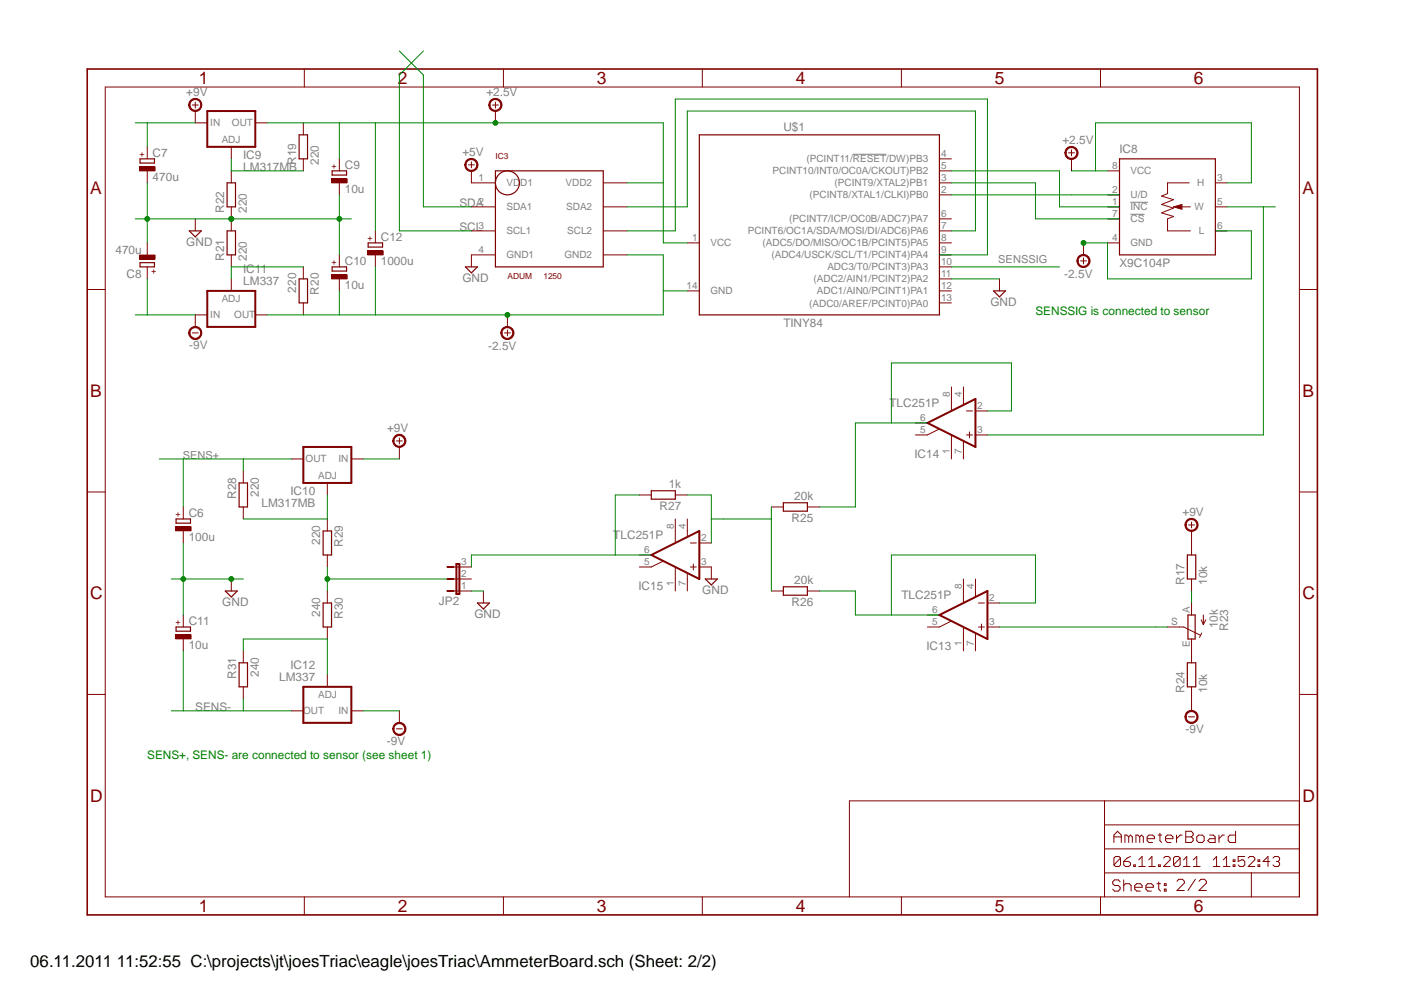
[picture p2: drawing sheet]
<svg xmlns="http://www.w3.org/2000/svg" width="297mm" height="210mm" viewBox="0 0 297 210" stroke-linecap="round" stroke-linejoin="round" font-family="sans-serif">
<path d="M180.5 32.6h7M239.2 42.8h3.6M239.2 45.3h2.9" fill="none" stroke="#808080" stroke-width=".21"/>
<g fill="none" stroke="#800000" stroke-width=".21">
<path d="M22.3 18.4h252.6v171.4h-252.6zM64.4 14.6v3.8M106.5 14.6v3.8M148.6 14.6v3.8M190.7 14.6v3.8M232.8 14.6v3.8M41.3 26h2.6M48.9 31.1v2.5M54 26h2.6M99.7 38.7h5.1M127.6 38.7h5.1M198.8 38.7h2.5"/>
<path d="M198.8 33.6h2.5M198.8 36.2h2.5M234.3 36.2h2.6M251.6 38.7h-4.6v2.3l-1.3 .5 2.6 .7-2.6 1.1 2.6 .7-2.6 1 2.6 .8-1.3 .5v2.6h4.8M257.1 38.7h2.6M48.9 59v2.6M99.7 43.8h5.1M99.7 48.9h5.1M99.7 53.9h5.1M127.6 43.8h5.1M127.6 48.9h5.1M127.6 53.9h5.1"/>
<path d="M145.4 51.4h2.6M198.8 48.9h2.5M198.8 53.9h2.5M198.8 41.2h2.5M198.8 46.3h2.5M198.8 51.4h2.5M198.8 56.5h2.5M198.8 59h2.5M234.3 43.8h2.6M234.3 41.2h2.6M234.3 46.3h2.6M234.3 51.4h2.6"/>
<path d="M248.3 43.8h3.5M248.3 43.8l1.8-.5v1zM257.1 43.8h2.6M257.1 48.9h2.6M18.5 61.3h3.8M41.3 66.6h2.6M54 66.6h2.6M145.4 61.6h2.6M198.8 61.6h2.5M198.8 64.1h2.5M274.9 61.3h3.8M61.6 97.1h2.6"/>
<path d="M74.3 97.1h2.6M18.5 104.1h3.8M38.8 107.3v2.5M38.8 112.4v2.5M69.3 102.2v2.5M252.1 114.9v2.5M274.9 104.1h3.8M196.2 130.1h2.6M201.2 131.4l-2.4 1.3h-2.6M203.8 122.5v5M203.8 132.7v5M206.4 122.5v3.7"/>
<path d="M206.4 134v3.7M207 132.7h1.3M207 127.6h1.3M207.6 132v1.3M208.9 132.7h2.6M208.9 127.6h2.6M252.1 122.5v2.6M18.5 146.9h3.8M61.6 150.4h2.6M69.3 142.8v2.5M74.3 150.4h2.6M274.9 146.9h3.8"/>
<path d="M233.7 169.5v20.3M233.7 179.6h41.2M233.7 174.5h41.2M235.7 178.3v-1.6l.7-.8 .8 .8v1.6M235.7 177.1h1.5M238.8 177.1l-.4-.4h-.4v1.6M238.8 177.1v1.2M238.8 177.1l.4-.4 .4 .4v1.2M241.1 177.1l-.4-.4h-.4v1.6M241.1 177.1v1.2M241.1 177.1l.4-.4 .4 .4v1.2M242.7 177.5h1.6v-.4l-.5-.4h-.7l-.4 .4v.8l.4 .4h.7"/>
<path d="M245 176.7h.8M245.4 176.3v1.6l.4 .4M246.6 177.5h1.6v-.4l-.5-.4h-.7l-.4 .4v.8l.4 .4h.7M248.9 176.7v1.6M250.1 176.7h-.4l-.8 .8M250.9 177.1h1.1M250.9 175.9h1.1l.4 .4v.4l-.4 .4 .4 .4v.4l-.4 .4h-1.1zM253.6 176.7h.8l.4 .4v.8l-.4 .4h-.8l-.4-.4v-.8zM255.9 176.7h.8l.4 .4v1.2h-1.2l-.4-.4 .4-.4h1.2M257.9 176.7v1.6M259 176.7h-.3l-.8 .8M261.4 175.9v2.4h-1.2l-.4-.4v-.8l.4-.4h1.2"/>
<path d="M274.9 169.5h-95.2v20.3M64.4 189.8v3.8M106.5 189.8v3.8M148.6 189.8v3.8M190.7 189.8v3.8M232.8 189.8v3.8M233.7 184.7h41.2M237 186.6l-.4-.4h-.8l-.4 .4v.4l.4 .4h.8l.4 .3v.4l-.4 .5h-.8l-.4-.5M237.1 181.6l-.4-.4h-.7l-.3 .4v1.4M237.1 181.6v1.4l-.4 .3h-.7l-.3-.3M237.1 181.6l-1.4 1.4M237.7 182.3h1.1l.4 .3v.4l-.4 .3h-.7l-.4-.3z"/>
<path d="M237.7 186.2v2.4M237.7 187.4l.4-.4h.8l.4 .4v1.2M239.2 181.2l-.7 .4-.8 .7M239.9 183h.3v.3h-.3zM240.1 187.7h1.5v-.3l-.3-.4h-.8l-.4 .4v.7l.4 .5h.8M240.9 183.3h1.4M240.9 181.9l.7-.7v2.1M242.4 187.7h1.6v-.3l-.4-.4h-.8l-.4 .4v.7l.4 .5h.8M243 183.3h1.4M243 181.9l.7-.7v2.1M244.8 187h.7M245.1 183h.4v.3h-.4z"/>
<path d="M245.1 186.6v1.5l.4 .5M246.2 181.6l.3-.4h.7l.4 .4v.3l-1.4 1.4h1.4M246.3 187h.4v.4h-.4zM246.3 188.1h.4v.5h-.4zM249 186.5l.4-.4h.8l.4 .4v.4l-1.6 1.5h1.6M249.7 181.6l-.4-.4h-.7l-.3 .4v1.4M249.7 181.6v1.4l-.4 .3h-.7l-.3-.3M249.7 181.6l-1.4 1.4M250.4 183.3h1.4M250.4 181.9l.7-.7v2.1M252.5 181.9l.7-.7v2.1M252.5 183.3h1.4"/>
<path d="M252.9 186.1l-1.6 2.3M253.7 186.5l.4-.4h.7l.4 .4v.4l-1.5 1.5h1.5M256.7 183.3h1.4M256.7 181.9l.7-.7v2.1M258.8 183.3h1.4M258.8 181.9l.7-.7v2.1M260.9 183h.4v.3h-.4zM260.9 181.9h.4v.4h-.4zM263.4 181.2h-1.4v1.1l.7-.4h.3l.4 .4v.7l-.4 .3h-.7l-.3-.3M264.1 181.6l.3-.4h.7l.4 .4v.3l-1.4 1.4h1.4M264.7 184.7v5.1M266.1 183h.4v.3h-.4z"/>
<path d="M266.1 181.9h.4v.4h-.4zM268.6 182.3h-1.4l1.1-1.1v2.1M269.3 181.6l.4-.4h.7l.3 .4v.3l-.3 .4M270 182.3h.4M270.4 182.3l.3 .3v.4l-.3 .3h-.7l-.4-.3"/>
</g>
<path d="M18.5 14.6h260.2v179h-260.2z" fill="none" stroke="#800000" stroke-width=".34"/>
<g fill="none" stroke="#800000" stroke-width=".25">
<path d="M104.8 36.2h22.8v20.3h-22.8zM148 28.5h50.8v38.1h-50.8zM236.9 33.6h20.2v20.3h-20.2zM37.3 109.8h3v.9h-3zM251.2 117.4h1.8v5.1h-1.8z"/>
<circle cx="107.4" cy="38.7" r="2.54"/>
</g>
<path d="M43.9 23.5h10.1v7.6h-10.1zM249 43.8l.8-.3v.5zM43.9 61.6h10.1v7.6h-10.1zM64.2 94.6h10.1v7.6h-10.1zM198.8 130.1l10.1-5v10.1zM64.2 145.3h10.1v7.7h-10.1z" fill="none" stroke="#800000" stroke-width=".42"/>
<path d="M37.1 111.5h3.3v.8h-3.3z" fill-rule="evenodd" fill="#800000"/>
<path d="M31.2 31.1v2.5M31.2 36.2v2.5M37.1 111.5h3.3v.8h-3.3z" fill="none" stroke="#800000" stroke-width=".21"/>
<path d="M29.6 33.6h3.1v.9h-3.1z" fill="none" stroke="#800000" stroke-width=".25"/>
<path d="M29.5 35.3h3.3v.9h-3.3z" fill-rule="evenodd" fill="#800000"/>
<g fill="none" stroke="#800000" stroke-width=".21">
<path d="M29.5 35.3h3.3v.9h-3.3zM41.3 46.3v2.6M41.3 66.6v2.6M193.7 89.5h2.5M198.7 90.8l-2.5 1.2h-2.5M201.3 81.9v5M201.3 92.1v5M203.8 81.9v3.7M203.8 93.4v3.7M204.5 92h1.2M204.5 87h1.2M205.1 91.4v1.3"/>
<path d="M206.4 92h2.5M206.4 87h2.5M95.9 120h3.8M135.3 117.4h2.5M140.3 118.7l-2.5 1.3h-2.5M142.9 109.8v5M145.4 109.8v3.7M146 120h1.3M146 114.9h1.3M146.7 119.3v1.3M148 120h2.5M148 114.9h2.5"/>
<path d="M95.9 125.1h3.8M95.9 122.5h3.8M142.9 120v5.1M145.4 121.3v3.8"/>
</g>
<path d="M196.2 89.5l10.2-5.1v10.2zM94.7 120h1.2M96.6 119.3h.6v6.4h-.6zM137.8 117.4l10.2-5v10.1zM94.7 122.5h1.2M94.7 125.1h1.2" fill="none" stroke="#800000" stroke-width=".42"/>
<path d="M40 48.9h2.6l-1.3 1.2z" fill="none" stroke="#800000" stroke-width=".25"/>
<path d="M40.3 69.6a1.39 1.39 0 0 1 2.2 .1 1.39 1.39 0 0 1-.8 2.1 1.39 1.39 0 0 1-1.8-1.4h.3a1.15 1.15 0 0 1 1.5-1.1 1.15 1.15 0 0 1 .4 1.9 1.15 1.15 0 0 1-1.8-.4l-.1-.4h-.3z" fill-rule="evenodd" fill="#800000"/>
<path d="M41.3 23.5v2.5M40.3 69.6a1.39 1.39 0 0 1 2.2 .1 1.39 1.39 0 0 1-.8 2.1 1.39 1.39 0 0 1-1.8-1.4h.3a1.15 1.15 0 0 1 1.5-1.1 1.15 1.15 0 0 1 .4 1.9 1.15 1.15 0 0 1-1.8-.4l-.1-.4h-.3zM40.7 70.4h1.2" fill="none" stroke="#800000" stroke-width=".21"/>
<path d="M40.3 21.3a1.4 1.4 0 0 1 2.2 .1 1.4 1.4 0 0 1-.8 2.1 1.4 1.4 0 0 1-1.8-1.3h.3a1.15 1.15 0 0 1 1.5-1.1 1.15 1.15 0 0 1 .4 1.9 1.15 1.15 0 0 1-1.8-.4l-.1-.4h-.3z" fill-rule="evenodd" fill="#800000"/>
<path d="M40.3 21.3a1.4 1.4 0 0 1 2.2 .1 1.4 1.4 0 0 1-.8 2.1 1.4 1.4 0 0 1-1.8-1.3h.3a1.15 1.15 0 0 1 1.5-1.1 1.15 1.15 0 0 1 .4 1.9 1.15 1.15 0 0 1-1.8-.4l-.1-.4h-.3zM40.7 22.2h1.2M41.3 21.6v1.3M48.9 36.2v2.5M64.2 26v2.5M64.2 33.6v2.6M99.7 36.2v2.5M48.9 43.8v5.1M48.9 53.9v2.6M64.2 56.5v2.5M99.7 53.9v2.6M64.2 64.1v2.5" fill="none" stroke="#800000" stroke-width=".21"/>
<path d="M48 38.7h1.8v5.1h-1.8zM63.3 28.5h1.8v5.1h-1.8zM48 48.9h1.8v5h-1.8zM63.3 59h1.8v5.1h-1.8zM98.5 56.5h2.5l-1.3 1.2z" fill="none" stroke="#800000" stroke-width=".25"/>
<path d="M98.6 34a1.41 1.41 0 0 1 2.3 0 1.41 1.41 0 0 1-.7 2.2 1.41 1.41 0 0 1-1.9-1.3h.3a1.15 1.15 0 0 1 1.7-.9 1.15 1.15 0 0 1 .2 1.9 1.15 1.15 0 0 1-1.9-.6v-.4h-.3z" fill-rule="evenodd" fill="#800000"/>
<path d="M98.6 34a1.41 1.41 0 0 1 2.3 0 1.41 1.41 0 0 1-.7 2.2 1.41 1.41 0 0 1-1.9-1.3h.3a1.15 1.15 0 0 1 1.7-.9 1.15 1.15 0 0 1 .2 1.9 1.15 1.15 0 0 1-1.9-.6v-.4h-.3zM99.1 34.9h1.3M99.7 34.2v1.3M104.8 23.5v2.5" fill="none" stroke="#800000" stroke-width=".21"/>
<path d="M103.7 21.3a1.41 1.41 0 0 1 2.3 0 1.41 1.41 0 0 1-.7 2.2 1.41 1.41 0 0 1-1.9-1.3h.3a1.14 1.14 0 0 1 1.4-1.1 1.14 1.14 0 0 1 .7 1.8 1.14 1.14 0 0 1-1.9 0l-.2-.7h-.3z" fill-rule="evenodd" fill="#800000"/>
<path d="M103.7 21.3a1.41 1.41 0 0 1 2.3 0 1.41 1.41 0 0 1-.7 2.2 1.41 1.41 0 0 1-1.9-1.3h.3a1.14 1.14 0 0 1 1.4-1.1 1.14 1.14 0 0 1 .7 1.8 1.14 1.14 0 0 1-1.9 0l-.2-.7h-.3zM104.2 22.2h1.2M104.8 21.6v1.3M107.4 66.6v2.6" fill="none" stroke="#800000" stroke-width=".21"/>
<path d="M106.3 69.6a1.4 1.4 0 0 1 2.2 0 1.4 1.4 0 0 1-.7 2.1 1.4 1.4 0 0 1-1.8-1.3h.2a1.15 1.15 0 0 1 1.7-.9 1.15 1.15 0 0 1 .2 1.9 1.15 1.15 0 0 1-1.8-.6l-.1-.4h-.2z" fill-rule="evenodd" fill="#800000"/>
<path d="M229.2 51.4v2.5M106.3 69.6a1.4 1.4 0 0 1 2.2 0 1.4 1.4 0 0 1-.7 2.1 1.4 1.4 0 0 1-1.8-1.3h.2a1.15 1.15 0 0 1 1.7-.9 1.15 1.15 0 0 1 .2 1.9 1.15 1.15 0 0 1-1.8-.6l-.1-.4h-.2zM106.7 70.4h1.3M107.4 69.8v1.3" fill="none" stroke="#800000" stroke-width=".21"/>
<path d="M228.1 54.3a1.41 1.41 0 0 1 2.3 .1 1.41 1.41 0 0 1-.7 2.1 1.41 1.41 0 0 1-1.9-1.3h.3a1.15 1.15 0 0 1 1.7-1 1.15 1.15 0 0 1 .2 2 1.15 1.15 0 0 1-1.9-.6v-.4h-.3z" fill-rule="evenodd" fill="#800000"/>
<path d="M226.7 33.6v2.6M228.1 54.3a1.41 1.41 0 0 1 2.3 .1 1.41 1.41 0 0 1-.7 2.1 1.41 1.41 0 0 1-1.9-1.3h.3a1.15 1.15 0 0 1 1.7-1 1.15 1.15 0 0 1 .2 2 1.15 1.15 0 0 1-1.9-.6v-.4h-.3zM228.6 55.2h1.3M229.2 54.6v1.2" fill="none" stroke="#800000" stroke-width=".21"/>
<path d="M225.6 31.5a1.41 1.41 0 0 1 2.3 0 1.41 1.41 0 0 1-.8 2.2 1.41 1.41 0 0 1-1.8-1.4h.2a1.15 1.15 0 0 1 1.7-.9 1.15 1.15 0 0 1 .2 1.9 1.15 1.15 0 0 1-1.8-.5l-.1-.5h-.2z" fill-rule="evenodd" fill="#800000"/>
<path d="M225.6 31.5a1.41 1.41 0 0 1 2.3 0 1.41 1.41 0 0 1-.8 2.2 1.41 1.41 0 0 1-1.8-1.4h.2a1.15 1.15 0 0 1 1.7-.9 1.15 1.15 0 0 1 .2 1.9 1.15 1.15 0 0 1-1.8-.5l-.1-.5h-.2zM226.1 32.3h1.2M226.7 31.7v1.3M252.1 112.4v2.5M247 132.7h3.4l3.6 1.7M252.1 127.6v2.5M252.1 135.2v2.5M254.1 131.1l.5 1.1M254.3 133.9l-.5 1M254.6 130.1v2.1M255.1 131.1l-.5 1.1" fill="none" stroke="#800000" stroke-width=".21"/>
<path d="M251.3 130.1h1.6v5.1h-1.6z" fill="none" stroke="#800000" stroke-width=".25"/>
<path d="M251 110.2a1.4 1.4 0 0 1 2.2 .1 1.4 1.4 0 0 1-.7 2.1 1.4 1.4 0 0 1-1.8-1.3h.2a1.14 1.14 0 0 1 1.5-1.1 1.14 1.14 0 0 1 .6 1.7 1.14 1.14 0 0 1-1.8 .1l-.3-.7h-.2z" fill-rule="evenodd" fill="#800000"/>
<path d="M251 110.2a1.4 1.4 0 0 1 2.2 .1 1.4 1.4 0 0 1-.7 2.1 1.4 1.4 0 0 1-1.8-1.3h.2a1.14 1.14 0 0 1 1.5-1.1 1.14 1.14 0 0 1 .6 1.7 1.14 1.14 0 0 1-1.8 .1l-.3-.7h-.2zM251.5 111.1h1.2M252.1 110.4v1.3M252.1 147.9v2.5" fill="none" stroke="#800000" stroke-width=".21"/>
<path d="M251 150.8a1.41 1.41 0 0 1 2.3 0 1.41 1.41 0 0 1-.8 2.2 1.41 1.41 0 0 1-1.8-1.3h.2a1.15 1.15 0 0 1 1.7-.9 1.15 1.15 0 0 1 .2 1.9 1.15 1.15 0 0 1-1.8-.6l-.1-.4h-.2z" fill-rule="evenodd" fill="#800000"/>
<g fill="none" stroke="#800000" stroke-width=".21">
<path d="M51.5 99.7v2.5M84.5 94.6v2.5M51.5 107.3v2.5M69.3 109.8v2.6M69.3 117.4v2.6M135.3 104.7h2.5M142.9 104.7h2.5M150.5 120v2.5M163.2 107.3h2.5M170.8 107.3h2.6M51.5 137.7v2.6M69.3 125.1v2.5"/>
<path d="M69.3 132.7v2.5M102.3 125.1v2.5M163.2 125.1h2.5M170.8 125.1h2.6M252.1 137.7v2.6M51.5 145.3v2.6M251 150.8a1.41 1.41 0 0 1 2.3 0 1.41 1.41 0 0 1-.8 2.2 1.41 1.41 0 0 1-1.8-1.3h.2a1.15 1.15 0 0 1 1.7-.9 1.15 1.15 0 0 1 .2 1.9 1.15 1.15 0 0 1-1.8-.6l-.1-.4h-.2zM251.5 151.7h1.2M252.1 145.3v2.6"/>
</g>
<path d="M50.6 102.2h1.8v5.1h-1.8zM68.4 112.4h1.7v5h-1.7zM137.8 103.8h5.1v1.8h-5.1zM165.7 106.4h5.1v1.8h-5.1zM68.4 127.6h1.7v5.1h-1.7zM101 127.6h2.5l-1.2 1.3zM149.2 122.5h2.6l-1.3 1.3zM165.7 124.2h5.1v1.7h-5.1zM50.6 140.3h1.8v5h-1.8zM251.2 140.3h1.8v5h-1.8z" fill="none" stroke="#800000" stroke-width=".25"/>
<path d="M83.4 92.4a1.39 1.39 0 0 1 2.3 .2 1.39 1.39 0 0 1-.8 2.1 1.39 1.39 0 0 1-1.8-1.4h.3a1.15 1.15 0 0 1 1.6-1 1.15 1.15 0 0 1 .2 2 1.15 1.15 0 0 1-1.8-.6v-.4h-.3z" fill-rule="evenodd" fill="#800000"/>
<path d="M83.4 92.4a1.39 1.39 0 0 1 2.3 .2 1.39 1.39 0 0 1-.8 2.1 1.39 1.39 0 0 1-1.8-1.4h.3a1.15 1.15 0 0 1 1.6-1 1.15 1.15 0 0 1 .2 2 1.15 1.15 0 0 1-1.8-.6v-.4h-.3zM83.9 93.3h1.2M84.5 92.7v1.2M84.5 150.4v2.6" fill="none" stroke="#800000" stroke-width=".21"/>
<path d="M83.4 153.3a1.4 1.4 0 0 1 2.3 .2 1.4 1.4 0 0 1-.8 2.1 1.4 1.4 0 0 1-1.8-1.4h.3a1.15 1.15 0 0 1 1.6-.9 1.15 1.15 0 0 1 .2 1.9 1.15 1.15 0 0 1-1.8-.6v-.4h-.3z" fill-rule="evenodd" fill="#800000"/>
<path d="M31.2 51.4v2.5M31.2 56.5v2.5M211.5 59v2.6M83.4 153.3a1.4 1.4 0 0 1 2.3 .2 1.4 1.4 0 0 1-.8 2.1 1.4 1.4 0 0 1-1.8-1.4h.3a1.15 1.15 0 0 1 1.6-.9 1.15 1.15 0 0 1 .2 1.9 1.15 1.15 0 0 1-1.8-.6v-.4h-.3zM83.9 154.2h1.2" fill="none" stroke="#800000" stroke-width=".21"/>
<path d="M29.6 55.6h3.1v.9h-3.1zM210.2 61.6h2.5l-1.2 1.2z" fill="none" stroke="#800000" stroke-width=".25"/>
<path d="M29.5 54h3.3v.8h-3.3z" fill-rule="evenodd" fill="#800000"/>
<path d="M71.8 33.6v2.6M71.8 38.7v2.5M29.5 54h3.3v.8h-3.3z" fill="none" stroke="#800000" stroke-width=".21"/>
<path d="M70.3 36.2h3v.8h-3z" fill="none" stroke="#800000" stroke-width=".25"/>
<path d="M70.1 37.8h3.3v.9h-3.3z" fill-rule="evenodd" fill="#800000"/>
<path d="M70.1 37.8h3.3v.9h-3.3zM71.8 53.9v2.6M71.8 59v2.6" fill="none" stroke="#800000" stroke-width=".21"/>
<path d="M70.3 56.5h3v.9h-3z" fill="none" stroke="#800000" stroke-width=".25"/>
<path d="M70.1 58.2h3.3v.8h-3.3z" fill-rule="evenodd" fill="#800000"/>
<path d="M70.1 58.2h3.3v.8h-3.3zM79.4 48.9v2.5M79.4 53.9v2.6" fill="none" stroke="#800000" stroke-width=".21"/>
<path d="M77.9 51.4h3v.9h-3z" fill="none" stroke="#800000" stroke-width=".25"/>
<path d="M77.8 53.1h3.3v.8h-3.3z" fill-rule="evenodd" fill="#800000"/>
<path d="M77.8 53.1h3.3v.8h-3.3zM38.8 130.1v2.6M38.8 135.2v2.5M48.9 122.5v2.6" fill="none" stroke="#800000" stroke-width=".21"/>
<path d="M37.3 132.7h3v.9h-3zM47.7 125.1h2.5l-1.3 1.2z" fill="none" stroke="#800000" stroke-width=".25"/>
<path d="M37.1 134.3h3.3v.9h-3.3z" fill-rule="evenodd" fill="#800000"/>
<path d="M37.1 134.3h3.3v.9h-3.3z" fill="none" stroke="#800000" stroke-width=".21"/>
<path d="M41.3 46.3h33" fill="none" stroke="#008000" stroke-width=".21"/>
<circle cx="48.9" cy="46.3" r=".51" fill="#008000"/>
<circle cx="48.9" cy="46.3" r=".51" fill="none" stroke="#008000" stroke-width=".21"/>
<circle cx="48.9" cy="46.3" r=".51" fill="#008000"/>
<g fill="none" stroke="#008000" stroke-width=".21">
<path d="M31.2 38.7v12.7M28.6 46.3h12.7"/>
<circle cx="48.9" cy="46.3" r=".51"/>
</g>
<circle cx="31.1" cy="46.3" r=".51" fill="#008000"/>
<g fill="none" stroke="#008000" stroke-width=".21">
<path d="M71.8 41.2v12.7"/>
<circle cx="31.1" cy="46.3" r=".51"/>
</g>
<circle cx="71.8" cy="46.3" r=".51" fill="#008000"/>
<g fill="none" stroke="#008000" stroke-width=".21">
<path d="M201.3 59h10.2M36.2 122.5h15.3M99.7 125.1h2.6"/>
<circle cx="71.8" cy="46.3" r=".51"/>
</g>
<circle cx="48.9" cy="122.5" r=".51" fill="#008000"/>
<g fill="none" stroke="#008000" stroke-width=".21">
<path d="M38.8 114.9v15.2"/>
<circle cx="48.9" cy="122.5" r=".51"/>
</g>
<circle cx="38.8" cy="122.5" r=".51" fill="#008000"/>
<g fill="none" stroke="#008000" stroke-width=".21">
<path d="M28.6 26h12.7M31.2 26v5.1M48.9 33.6v2.6h15.3M56.6 26h83.7v25.4h5.1M132.7 38.7h7.6M31.2 59v7.6M28.6 66.6h12.7M76.9 97.1h7.6M76.9 150.4h7.6"/>
<circle cx="38.8" cy="122.5" r=".51"/>
</g>
<circle cx="104.8" cy="26" r=".51" fill="#008000"/>
<g fill="none" stroke="#008000" stroke-width=".21">
<path d="M71.8 26v7.6M79.4 26v22.9M132.7 53.9h7.6v12.7h-83.7M140.3 61.6h5.1"/>
<circle cx="104.8" cy="26" r=".51"/>
</g>
<circle cx="107.3" cy="66.6" r=".51" fill="#008000"/>
<g fill="none" stroke="#008000" stroke-width=".21">
<path d="M84.5 10.8l5.1 5.1v27.9h10.1M89.6 10.8l-5.1 5.1v33h15.2M64.2 56.5h-15.3v2.5M79.4 56.5v10.1M132.7 43.8h12.7v-20.3h61v25.4h-5.1M132.7 48.9h10.2v-27.9h66v32.9h-10.1M229.2 51.4h5.1M71.8 61.6v5"/>
<circle cx="107.3" cy="66.6" r=".51"/>
</g>
<circle cx="229.2" cy="51.4" r=".51" fill="#008000"/>
<g fill="none" stroke="#008000" stroke-width=".21">
<path d="M201.3 36.2h22.9v7.6h12.7M201.3 38.7h17.8v7.6h17.8M226.7 36.2h7.6M231.8 36.2v-10.2h32.9v12.7h-5M201.3 41.2h35.6M257.1 48.9h7.6v10.1h-30.4v-7.6M259.7 43.8h10.1M267.3 43.8v48.2h-58.4M196.2 89.5h-15.2v17.8h-7.6M208.9 87h5.1v-10.2h-25.4v12.7M69.3 120v5.1M135.3 104.7h-5.1v12.7"/>
<path d="M137.8 117.4h-38.1v2.6M145.4 104.7h5.1v10.2M150.5 109.8h12.7M163.2 107.3v17.8M69.3 122.5h25.4M173.4 125.1h7.6v5h17.8M211.5 127.6h7.6v-10.2h-30.5v12.7M211.5 132.7h35.5M252.1 125.1v2.5"/>
<circle cx="229.2" cy="51.4" r=".51"/>
</g>
<circle cx="69.2" cy="122.5" r=".51" fill="#008000"/>
<g fill="none" stroke="#008000" stroke-width=".21">
<path d="M201.3 56.5h22.9M33.7 97.1h27.9M38.8 97.1v10.2M51.5 97.1v2.6M69.3 104.7v5.1h-17.8M38.8 137.7v12.7M51.5 137.7v-2.5h17.8v7.6M36.2 150.4h25.4M51.5 147.9v2.5"/>
<circle cx="69.2" cy="122.5" r=".51"/>
</g>
<g font-size="3.7" fill="#800000">
<text x="42" y="17.8">1</text>
<text x="84.2" y="17.8">2</text>
<text x="126.2" y="17.8">3</text>
<text x="168.4" y="17.8">4</text>
<text x="210.5" y="17.8">5</text>
<text x="252.6" y="17.8">6</text>
<text x="19.1" y="41.1">A</text>
<text x="275.5" y="41.1">A</text>
<text x="19.1" y="84">B</text>
<text x="275.5" y="84">B</text>
<text x="19.1" y="126.8">C</text>
<text x="275.5" y="126.8">C</text>
<text x="19.1" y="169.7">D</text>
<text x="275.5" y="169.7">D</text>
<text x="42" y="193">1</text>
<text x="84.2" y="193">2</text>
<text x="126.2" y="193">3</text>
<text x="168.4" y="193">4</text>
<text x="210.5" y="193">5</text>
<text x="252.6" y="193">6</text>
</g>
<text font-size="3.6" x="6.4" y="204.6">06.11.2011 11:52:55 C:\projects\jt\joesTriac\eagle\joesTriac\AmmeterBoard.sch (Sheet: 2/2)</text>
<g font-size="2.5" fill="#808080">
<text x="39.4" y="20.3">+9V</text>
<text x="102.9" y="20.3">+2.5V</text>
<text x="165.7" y="27.8">U$1</text>
<text x="32.3" y="33.1">C7</text>
<text x="51.5" y="33.6">IC9</text>
<text x="62.7" y="34.9" transform="rotate(-90 62.7 34.9)">R19</text>
<text x="67.5" y="34.9" transform="rotate(-90 67.5 34.9)">220</text>
<text x="72.9" y="35.7">C9</text>
<text x="97.8" y="33">+5V</text>
<text x="224.8" y="30.4">+2.5V</text>
<text x="236.9" y="32.3">IC8</text>
<text x="32.3" y="38.2">470u</text>
<text x="51.5" y="36.2">LM317MB</text>
<text x="72.9" y="40.8">10u</text>
<text x="47.5" y="45" transform="rotate(-90 47.5 45)">R22</text>
<text x="52.2" y="45" transform="rotate(-90 52.2 45)">220</text>
<text x="97.2" y="43.8">SDA</text>
<text x="24.4" y="53.7">470u</text>
<text x="39.4" y="52">GND</text>
<text x="80.6" y="50.9">C12</text>
<text x="97.2" y="48.9">SCL</text>
<text x="26.8" y="58.8">C8</text>
<text x="47.5" y="55.2" transform="rotate(-90 47.5 55.2)">R21</text>
<text x="51.5" y="57.7">IC11</text>
<text x="52.2" y="55.2" transform="rotate(-90 52.2 55.2)">220</text>
<text x="72.9" y="56">C10</text>
<text x="80.6" y="56">1000u</text>
<text x="97.8" y="59.6">GND</text>
<text x="225.2" y="58.9">-2.5V</text>
<text x="236.9" y="56.5">X9C104P</text>
<text x="51.5" y="60.3">LM337</text>
<text x="62.7" y="61.9" transform="rotate(-90 62.7 61.9)">220</text>
<text x="67.4" y="62.4" transform="rotate(-90 67.4 62.4)">R20</text>
<text x="72.9" y="61.1">10u</text>
<text x="209.5" y="64.7">GND</text>
<text x="165.7" y="69.2">TINY84</text>
<text x="40" y="73.9">-9V</text>
<text x="103.3" y="74.1">-2.5V</text>
<text x="188.2" y="86.2">TLC251P</text>
<text x="81.9" y="91.4">+9V</text>
<text x="193.5" y="97">IC14</text>
<text x="50" y="105.5" transform="rotate(-90 50 105.5)">R28</text>
<text x="54.8" y="105.1" transform="rotate(-90 54.8 105.1)">220</text>
<text x="55.3" y="107.3">LM317MB</text>
<text x="61.5" y="104.7">IC10</text>
<text x="139.5" y="108">R27</text>
<text x="141.5" y="103.2">1k</text>
<text x="168" y="105.7">20k</text>
<text x="39.9" y="109.3">C6</text>
<text x="167.5" y="110.5">R25</text>
<text x="250.2" y="109.2">+9V</text>
<text x="39.9" y="114.4">100u</text>
<text x="67.7" y="115.3" transform="rotate(-90 67.7 115.3)">220</text>
<text x="72.5" y="115.7" transform="rotate(-90 72.5 115.7)">R29</text>
<text x="129.7" y="114.1">TLC251P</text>
<text x="135.1" y="124.9">IC15</text>
<text x="148.6" y="125.7">GND</text>
<text x="168" y="123.5">20k</text>
<text x="250.6" y="123.8" transform="rotate(-90 250.6 123.8)">R17</text>
<text x="255.4" y="123.8" transform="rotate(-90 255.4 123.8)">10k</text>
<text x="47" y="128.2">GND</text>
<text x="67.7" y="130.5" transform="rotate(-90 67.7 130.5)">240</text>
<text x="72.5" y="130.9" transform="rotate(-90 72.5 130.9)">R30</text>
<text x="92.9" y="128.1">JP2</text>
<text x="100.4" y="130.8">GND</text>
<text x="167.5" y="128.3">R26</text>
<text x="190.7" y="126.8">TLC251P</text>
<text x="39.9" y="132.2">C11</text>
<text x="39.9" y="137.2">10u</text>
<text x="196" y="137.6">IC13</text>
<text x="257.7" y="132.9" transform="rotate(-90 257.7 132.9)">10k</text>
<text x="259.8" y="133.5" transform="rotate(-90 259.8 133.5)">R23</text>
<text x="50" y="143.6" transform="rotate(-90 50 143.6)">R31</text>
<text x="54.8" y="143.2" transform="rotate(-90 54.8 143.2)">240</text>
<text x="61.5" y="141.5">IC12</text>
<text x="59.1" y="144.1">LM337</text>
<text x="250.6" y="146.6" transform="rotate(-90 250.6 146.6)">R24</text>
<text x="255.4" y="146.6" transform="rotate(-90 255.4 146.6)">10k</text>
<text x="41.3" y="150.4">SENS-</text>
<text x="250.8" y="155.1">-9V</text>
<text x="81.9" y="157.6">-9V</text>
</g>
<g font-size="2.5" fill="#008000">
<text x="219.1" y="66.6">SENSSIG is connected to sensor</text>
<text x="31.2" y="160.6">SENS+, SENS- are connected to sensor (see sheet 1)</text>
</g>
<g font-size="2.3" fill="#808080">
<text x="211.2" y="55.6">SENSSIG</text>
<text x="38.6" y="97.1">SENS+</text>
</g>
<g font-size="2.1" fill="#808080">
<text x="44.5" y="26.7">IN</text>
<text x="49.1" y="26.7">OUT</text>
<text x="46.9" y="30.3">ADJ</text>
<text x="170.6" y="34.4">(PCINT11/RESET/DW)PB3</text>
<text x="199.1" y="33.3">4</text>
<text x="199.1" y="35.8">5</text>
<text x="235.3" y="35.8">8</text>
<text x="101.3" y="38.4">1</text>
<text x="107.1" y="39.5">VDD1</text>
<text x="119.7" y="39.5">VDD2</text>
<text x="163.4" y="36.9">PCINT10/INT0/OC0A/CKOUT)PB2</text>
<text x="171.3" y="42">(PCINT8/XTAL1/CLKI)PB0</text>
<text x="176.6" y="39.5">(PCINT9/XTAL2)PB1</text>
<text x="199.1" y="38.4">3</text>
<text x="199.1" y="40.9">2</text>
<text x="235.3" y="40.9">2</text>
<text x="239.2" y="36.9">VCC</text>
<text x="239.2" y="42">U/D</text>
<text x="253.3" y="39.5">H</text>
<text x="257.5" y="38.4">3</text>
<text x="101.3" y="43.4">2</text>
<text x="107.1" y="44.5">SDA1</text>
<text x="119.8" y="44.5">SDA2</text>
<text x="167" y="47.1">(PCINT7/ICP/OC0B/ADC7)PA7</text>
<text x="199.1" y="46">6</text>
<text x="235.3" y="43.4">1</text>
<text x="235.3" y="46">7</text>
<text x="239.2" y="47.1">CS</text>
<text x="239.2" y="44.5">INC</text>
<text x="252.7" y="44.5">W</text>
<text x="257.5" y="43.4">5</text>
<text x="101.3" y="48.5">3</text>
<text x="101.3" y="53.6">4</text>
<text x="107.1" y="49.6">SCL1</text>
<text x="120" y="49.6">SCL2</text>
<text x="146.4" y="51.1">1</text>
<text x="150.3" y="52.2">VCC</text>
<text x="158.2" y="49.6">PCINT6/OC1A/SDA/MOSI/DI/ADC6)PA6</text>
<text x="161.3" y="52.2">(ADC5/DO/MISO/OC1B/PCINT5)PA5</text>
<text x="199.1" y="48.5">7</text>
<text x="199.1" y="51.1">8</text>
<text x="199.1" y="53.6">9</text>
<text x="235.3" y="51.1">4</text>
<text x="239.2" y="52.2">GND</text>
<text x="253.6" y="49.6">L</text>
<text x="257.5" y="48.5">6</text>
<text x="107.1" y="54.7">GND1</text>
<text x="119.4" y="54.7">GND2</text>
<text x="163.2" y="54.7">(ADC4/USCK/SCL/T1/PCINT4)PA4</text>
<text x="172.1" y="59.8">(ADC2/AIN1/PCINT2)PA2</text>
<text x="175" y="57.2">ADC3/T0/PCINT3)PA3</text>
<text x="199.1" y="56.1">10</text>
<text x="199.1" y="58.7">11</text>
<text x="46.9" y="63.8">ADJ</text>
<text x="145.2" y="61.2">14</text>
<text x="150.3" y="62.3">GND</text>
<text x="171.2" y="64.9">(ADC0/AREF/PCINT0)PA0</text>
<text x="172.8" y="62.3">ADC1/AIN0/PCINT1)PA1</text>
<text x="199.1" y="61.2">12</text>
<text x="199.1" y="63.8">13</text>
<text x="44.5" y="67.3">IN</text>
<text x="49.6" y="67.3">OUT</text>
<text x="194.7" y="89.2">6</text>
<text x="201" y="84.1" transform="rotate(-90 201 84.1)">8</text>
<text x="203.5" y="84.1" transform="rotate(-90 203.5 84.1)">4</text>
<text x="206.7" y="86.6">2</text>
<text x="194.7" y="91.7">5</text>
<text x="206.7" y="91.7">3</text>
<text x="64.6" y="97.7">OUT</text>
<text x="67.3" y="101.4">ADJ</text>
<text x="71.6" y="97.7">IN</text>
<text x="201" y="96.1" transform="rotate(-90 201 96.1)">1</text>
<text x="203.5" y="96.1" transform="rotate(-90 203.5 96.1)">7</text>
<text x="142.5" y="112" transform="rotate(-90 142.5 112)">8</text>
<text x="145.1" y="112" transform="rotate(-90 145.1 112)">4</text>
<text x="97.5" y="119.6">3</text>
<text x="136.3" y="119.6">5</text>
<text x="136.3" y="117.1">6</text>
<text x="148.3" y="114.5">2</text>
<text x="148.3" y="119.6">3</text>
<text x="97.5" y="124.7">1</text>
<text x="97.5" y="122.1">2</text>
<text x="142.5" y="124" transform="rotate(-90 142.5 124)">1</text>
<text x="145.1" y="124" transform="rotate(-90 145.1 124)">7</text>
<text x="203.5" y="124.7" transform="rotate(-90 203.5 124.7)">8</text>
<text x="206" y="124.7" transform="rotate(-90 206 124.7)">4</text>
<text x="197.2" y="129.8">6</text>
<text x="209.3" y="127.2">2</text>
<text x="251.7" y="129.8" transform="rotate(-90 251.7 129.8)">A</text>
<text x="197.2" y="132.3">5</text>
<text x="203.5" y="136.7" transform="rotate(-90 203.5 136.7)">1</text>
<text x="206" y="136.7" transform="rotate(-90 206 136.7)">7</text>
<text x="209.3" y="132.3">3</text>
<text x="247.8" y="132.3">S</text>
<text x="251.7" y="136.9" transform="rotate(-90 251.7 136.9)">E</text>
<text x="67.3" y="147.6">ADJ</text>
<text x="64.1" y="151">OUT</text>
<text x="71.6" y="151">IN</text>
</g>
<g font-size="1.8" fill="#800000">
<text x="30.6" y="33.2" transform="rotate(-90 30.6 33.2)">+</text>
<text x="71.2" y="35.8" transform="rotate(-90 71.2 35.8)">+</text>
<text x="104.8" y="33.6">IC3</text>
<text x="78.8" y="51" transform="rotate(-90 78.8 51)">+</text>
<text x="33" y="58" transform="rotate(-90 33 58)">+</text>
<text x="71.2" y="56.1" transform="rotate(-90 71.2 56.1)">+</text>
<text x="107.4" y="59">ADUM</text>
<text x="115" y="59">1250</text>
<text x="38.2" y="109.4" transform="rotate(-90 38.2 109.4)">+</text>
<text x="38.2" y="132.2" transform="rotate(-90 38.2 132.2)">+</text>
</g>
</svg>
